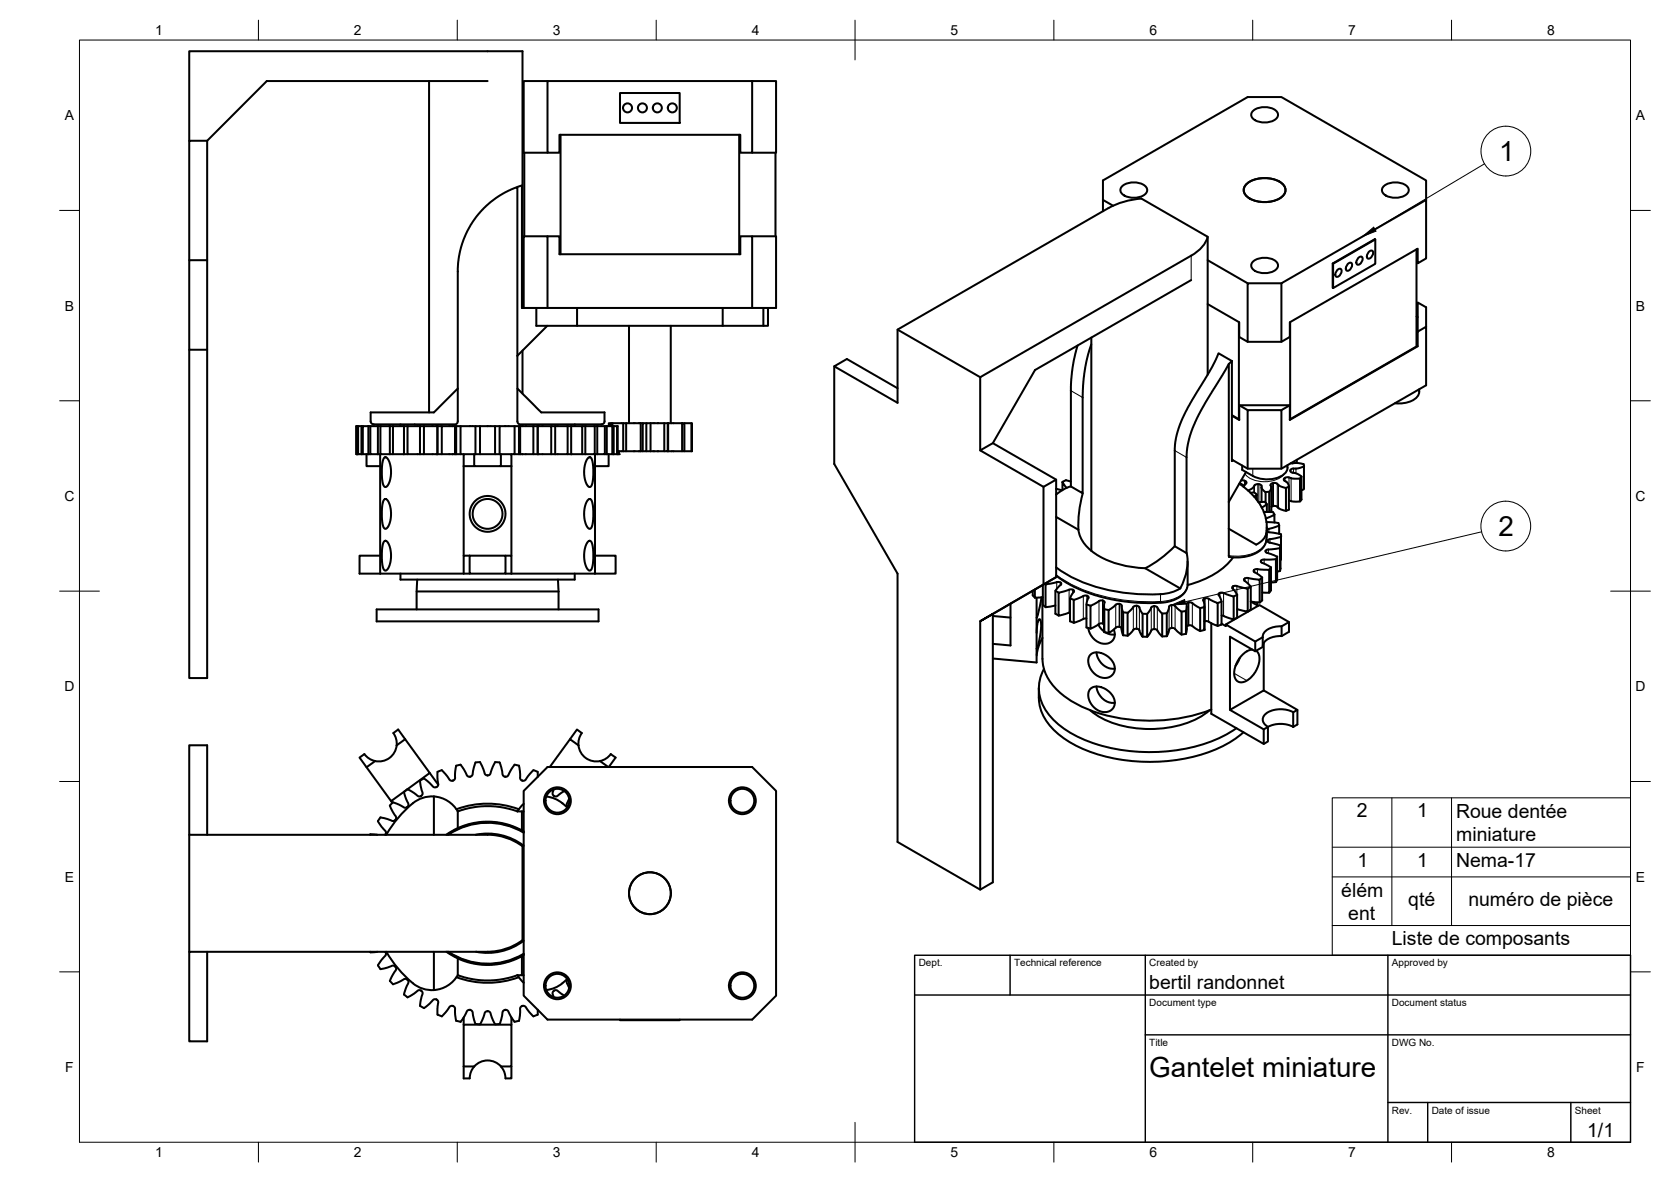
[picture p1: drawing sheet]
<svg xmlns="http://www.w3.org/2000/svg" width="420mm" height="297mm" viewBox="0 0 420 297" stroke-linecap="round" stroke-linejoin="round" font-family="sans-serif">
<!-- layer: Visible -->
<g fill="none" stroke="#000" stroke-width=".51">
<path d="M47.6 35.4v-22.5h83.8v64.5M52.1 35.4h-4.5v30M107.9 20.4v83.2M122.6 20.4h-55.5l-15 15v135h-4.5v-82.5M131.8 38.4v21M137.7 20.4h51.4v18h-3v-4.5h-45.4v4.5h-3zM137.7 20.4h-6v18h6M140.9 33.9v30M155.9 23.4h15v7.5h-15zM185.9 33.9v30M189.1 20.4h6v18h-6M195 38.4v21"/>
<path d="M315.1 27.8a4.7 4.7 0 0 1 6.1 .4 1.65 1.65 0 0 1-1.4 2.3 4.6 4.6 0 0 1-5-1 1.26 1.26 0 0 1 .3-1.7zM131.2 46.6v30.8h.5M131.2 46.6l-1.1 .4M137.7 59.4h3v4.5h45.4v-4.5h3v18M189.1 59.4h6v18h-63.4M277.3 50.2l2.6 1.5M282.2 46.8a4.7 4.7 0 0 1 6.1 .3 1.65 1.65 0 0 1-1.4 2.3 4.6 4.6 0 0 1-5-1 1.26 1.26 0 0 1 .3-1.6zM287 49.9l16.7 9.6v34.7M287 49.9a20.7 20.7 0 0 0-8.3 2.4l-53 30.5v18.4l-15.9-9.1 3.1-1.9 12.8 7.4M303.7 59.5a8.1 8.1 0 0 1-4.2 4.7l-53 30.6v18.4M313.6 46.1a7.8 7.8 0 0 1 8.8 0 2.15 2.15 0 0 1 .8 2.1 2.15 2.15 0 0 1-1.5 1.7 8 8 0 0 1-8.1-.5 2.02 2.02 0 0 1 0-3.3zM348 46.8a4.7 4.7 0 0 1 6 .3 1.65 1.65 0 0 1-1.4 2.3 4.6 4.6 0 0 1-4.9-1 1.26 1.26 0 0 1 .3-1.6z"/>
<path d="M358.6 50.2v-4.9l-36.4-20.9h-8.5l-36.4 20.9v7.8M52.1 65.4h-4.5v22.5h4.5M131.7 77.4v-18h6v18M134.9 77.4v4.5h58.2v-4.5M145.1 77.4v4.5M181.7 77.4v4.5M191.9 77.4v4.5M299.5 70.4l-39.3 22.6-10.6 18.4 16 9.1v24.5l-16 9.3v67.4l-3.1 1.9-20.8-12v-67.4l-15.9-27.6v-24.5M303.7 65.4l10 5.8M315.1 65.7a4.7 4.7 0 0 1 6.1 .4 1.65 1.65 0 0 1-1.4 2.3 4.6 4.6 0 0 1-5-1.1 1.26 1.26 0 0 1 .3-1.6zM322.2 71.2l36.4-21v14.7l-2.1 1.3v-3.7l-32.2 18.5v3.7l-2.1 1.2zM322.2 71.2h-8.5v14.7l-2.1-1.2v-3.7l-7.9-4.6"/>
<path d="M335.1 66.2l.1 6.2zM335.1 66.2l10.7-6-10.6 6.1M336.2 67.9l.3-.3h.6a1.32 1.32 0 0 1-1.1 1.9 1.14 1.14 0 0 1 .2-1.6zM338.9 66.4l.3-.3h.6a1.32 1.32 0 0 1-1.2 1.9 1.14 1.14 0 0 1 .3-1.6zM341.5 64.8l.3-.2 .6-.1a1.32 1.32 0 0 1-1.1 2 1.14 1.14 0 0 1 .2-1.7zM344.2 63.3l.3-.2 .5-.1a1.32 1.32 0 0 1-1.1 2 1.14 1.14 0 0 1 .3-1.7zM345.8 60.2v6.1l-10.6 6.1M356.2 62.7v24.4l-31.9 18.3M356.2 79.5l.3 .2M115.1 97.6l-6 6h-15.9v2.3a.75 .75 0 0 0 .7 .7M130.1 89.4v8.2l6 6h15.9v2.3a.72 .72 0 0 1-.7 .7M130.1 97.6v8.3a.76 .76 0 0 0 .7 .7h20.5"/>
<path d="M130.1 89.4v-42.4l-3 1.3-2.3 1.4-2.3 1.8-1.7 1.7-1.8 2.4-1.5 2.4-.9 2.2-.8 2.5-.7 4.7v38.5a.76 .76 0 0 1-.7 .7h-20.5M131.4 88.1v10.8M137.6 81.9l-7.5 7.5M158.2 81.9v24.4M168.7 81.9v24.4M225.7 82.8l20.8 12M274.4 86.5l-1.2 4.2-.9 6.1-.1 27.2-2.9-1.8v-25.6l.4-4.2 1.3-5.6M274.4 84.8v53.7M309 91.5v48.3l.1 .2 1.1 .1h1.4l2.1-.3 1.9-.7 1.8-1.3a4.4 4.4 0 0 0 1.1-3.5v-1.8M309 91.5l-7.5 12.5-1.6 3.6-1.2 3.7-.4 3.5v24.2M309.8 90.7l-3.4-1.9-1.9 3.9-6.3 10.7-1.5 3.2-.8 2.7-.5 3.4v24.6l2.9 1.7M309.8 90.7v25.2l.3-.2"/>
<path d="M309.8 90.7l-.8 .8M311.5 80.9v24.5M313.7 85.9h8.5M324.4 80.9v24.5M356.8 97.8a2.91 2.91 0 0 1-2.3 3.1l-1.8 .4h-1.9M358.6 82.1v-4.9l-2.1-1.2v7.3M89.6 107.1v7M89.9 107.1h-.3v7h.3M89.9 107.1v7M89.9 107.1h.1M89.9 114.1h.1M90.9 107.1h-.9v7h.9"/>
<path d="M90.9 107.1v7M90.9 107.1h.3M90.9 114.1h.3M92.2 114.1v3h3.4M92.6 107.1h-1.4v7h1.4M92.6 107.1v7M92.6 107.1h.5M92.6 114.1h.5M95 107.1h-1.9v7h1.9M95 107.1v7M95 107.1h.7M95 114.1h.7"/>
<path d="M95.6 114.1v30.1M96.5 115.1l.5-.2 .6 .5 .5 1.3 .2 1.5-.1 1.7-.2 1.1-.4 .9-.6 .5-.3-.1-.3-.4-.4-2 .1-3zM98 107.1h-2.3v7h2.3M98 107.1v7M98 107.1h.8M98 114.1h.8M100.7 106.6v.5M101.6 107.1h-2.8v7h2.8M101.6 107.1v7M101.6 107.1h.9M101.6 114.1h.9M105.6 107.1h-3.1v7h3.1"/>
<path d="M105.6 107.1v7M105.6 107.1h1M105.6 114.1h1M110 107.1h-3.4v7h3.4M110 107.1v7M110 107.1h1.1M110 114.1h1.1M114.4 107.1h-3.3v7h3.3M114.4 107.1h.3v7h-.3M114.4 107.1v7M114.7 107.1h1.1M114.7 114.1h1.1"/>
<path d="M116.6 114.1h-.8v-7h3.7v7M116.6 117.1h2.6M116.6 117.1v22.5M119.2 114.1h6.7v3h-6.7zM119.2 114.1h-2.6v3M119.5 107.1h1.2M120.7 114.1v-7h3.8v7M124.5 107.1h1.1M125.6 114.1v-7h3.8v7h-.8M125.9 114.1h2.7v3M125.9 117.1h2.7M128.6 117.1v22.5"/>
<path d="M129.4 107.1h1.1M129.4 114.1h1.1M130.8 107.1h3.3v7h-3.3M130.8 107.1h-.3v7h.3M130.8 107.1v7M134.1 107.1h1.1M134.1 114.1h1.1M135.2 107.1h3.4v7h-3.4M135.2 107.1v7M138.6 107.1h1M138.6 114.1h1M139.6 107.1h3.1v7h-3.1"/>
<path d="M139.6 107.1v7M142.7 107.1h.9M142.7 114.1h.9M143.6 107.1h2.8v7h-2.8M143.6 107.1v7M144.5 106.6v.5M146.4 107.1h.8M146.4 114.1h.8M147.2 107.1h2.3v7h-2.3M147.2 107.1v7M147.8 115.1l.4-.2 .5 .2 .4 2-.1 3.9-.3 1.1-.4 .3-.3-.1-.6-.8-.5-2.4 .1-2 .4-1.3zM149.5 107.1h.7"/>
<path d="M149.5 114.1h.7M149.6 114.1v30.1M150.2 107.1h1.9v7h-1.9M150.2 107.1v7M152.1 107.1h.5M152.1 114.1h.5M152.6 107.1h1.4v7h-1.4M152.6 107.1v7M153 114.1v3h-3.4M153.6 106.3h-.5v.8M154 106.3h-.4v.8M154 114.1h.3"/>
<path d="M154.3 107.1h.9v7h-.9M154.3 107.1v7M155.2 107.1h.1v7M155.2 114.1h.1M155.3 114.1h.3v-.7v.7M155.3 113.4h1.4M156.7 106.3h-2.7v.8h.3M157.4 113.4h3.7M157.4 106.3h-.7v7.1M161.1 106.3h-3.7v7.1h-.7M161.1 106.3h.5M161.1 106.3v7.1"/>
<path d="M162.5 113.4h1.1M162.5 106.3h-.9v7.1h-.5M163.6 106.3h3.4M163.6 106.3h-1.1v7.1h-.9M163.6 106.3v7.1M167.9 106.3h-.9v7.1h-3.4M167.9 113.4h.1M168 113.4h3.5M168 106.3h3.5M168 106.3l-.1 7.1h-.9M168 106.3v7.1M171.5 106.3h.6v7.1h-.6z"/>
<path d="M172.1 113.4h1.9v-7.1h-.1v7.1M172.1 106.3h1.8M249.6 111.4l-3.1 1.8 15.9 9.2 3.2-1.9M309.8 104.5l1.8 1v-3.7h12.7v3.7l32.2-18.5v-3.7l2.1-1.2v14.7l-36.4 21h-8.5l-3.9-2.3M309.8 104.3l1.7 1.1M311.5 105.4h.1M311.6 101.8l2.1 1.3M312.3 117v1.1a12.2 12.2 0 0 0 4.6 2.2 6.7 6.7 0 0 0 6.6-1.8l.2-1M313.3 118.6l-4.3 7.5M313.7 117.8v-14.7h8.5v14.7M323.7 116.9v.6M324.3 101.8l-2.1 1.3"/>
<path d="M324.5 118.3v.2l.5 .3M324.5 118.3v-.2a1.18 1.18 0 0 1 1.4-.3l2-.6v5.7l-.7 .3M324.5 116.4l1.6-.1 1.7 .3M325 118.8l1.3 .3 .9 .6v5.8l-.3 .5M326.1 115.6v.7M327.3 119.7l-.4 .5M327.8 116.6l.1 .6M95.6 139.6h-5.2v4.6h5.2M96.6 125.5h.6l.5 .6 .5 1.4 .1 1.2-.1 1.7-.2 1.1-.4 .9-.6 .5-.3-.1-.3-.4-.4-2 .1-3zM96.6 136h.6l.5 .6 .5 1.4 .1 1.2-.1 1.7-.2 1.1-.4 .9-.6 .5-.3-.1-.3-.4-.4-2 .1-3zM118.1 139.6h9v4.6h-9zM118.1 139.6h-1.5v4.6"/>
<path d="M127.1 139.6h1.5v4.6M147.8 125.7l.4-.3 .5 .3 .4 1.9-.1 3.9-.3 1.1-.3 .3-.4-.1-.6-.8-.5-2.1 .1-2.3zM147.9 136.1l.5-.2 .3 .3 .4 1.9-.1 3.9-.3 1.1-.3 .3-.4-.1-.6-.8-.5-2.4 .2-2.3 .3-1zM149.6 139.6h5.2v4.6h-5.2M262.4 122.4v24.5M265.6 122.8l1.4 .4M265.6 129.9l5.5 3.2M268.2 122.6l-1.1-1.5v2.1M269.3 122.2l-1.6 .6-2.1 1.5M269.3 121l-.5-.1a1.42 1.42 0 0 0-1.6 .2M272.3 123.9a25.7 25.7 0 0 0-.9 10.2 11.4 11.4 0 0 0 6.9 6.6 27.1 27.1 0 0 0 9.7 2.1M295.4 137.3a29.2 29.2 0 0 1-7.4 5.5"/>
<path d="M298.4 139a13 13 0 0 1-1.6 8.9M311.6 121.6a13.7 13.7 0 0 1 6.9 11.3 4.1 4.1 0 0 1-2.6 4l-6.9-4M311.8 121.7l.3-.1 .8 .5M312.1 120.8l1.1 .1M312.8 122.1l-.1 .3M313.1 120.9l.3 .2-.1 .4M313.3 121.5l-.4 .4-.1 .5M315.3 123.7l-.9 .2M315.3 123.7l.7 .6M315.4 124.9l.6-.6v1.3M316.3 121.7a1.12 1.12 0 0 0-1.2 .8l-1.3 .8M316.3 121.7l.6 .1 .3 .3"/>
<path d="M316.4 126.2h.6a1.28 1.28 0 0 1 1.6 .5M317.2 122.5l.2 .5 .8 .7v2.6M317.2 122.1v4.1M317.2 127.6l1.3-.9v2M317.8 128.7h.8a1.5 1.5 0 0 1 1.9 .6M318.2 138.4l.5-.3 3.1-.4v5.8l-.7 .1M318.2 138.4l.2 .5 2.7 1v5.8M318.3 130.3l2.1-1v2M318.4 131.2l3 .2M318.5 133.4l.3-.4 2.8-.9v2M318.6 133.3l.4 .5 3.1 .4M318.7 135.9l.4 .4 2.9 .8v5.8"/>
<path d="M318.7 135.9l.3-.3 3.1-.7v5.8h-.1M318.7 135.9h.1M319.2 123.6h-1M319.7 122.5l-.1 6.2M321.2 139.9l-.3 .6M321.2 121.6l.7 .6 1.4 .4v5.8l-1.8-.7a1.31 1.31 0 0 0-1.8-.4M321.2 121.6a1.14 1.14 0 0 0-1.7 .4l.2 .6-.6 1v5.1M321.4 131.4l.3 .7M322 137.1l-.1 .6M322.1 134.2v.7M322.9 120.2l-.1 .4 .8 .6 .5 1v5.9l-.7 .3M322.9 120.2a1.38 1.38 0 0 1 1.8 0l2.2 .1v5.7l-1.6 .1-1.2-.3"/>
<path d="M324.1 125.7h.1M324.1 122.3l-.7 .3M94.7 153.1h55.8v3.1h-55.8zM95.6 144.2h21M100.7 144.2v1.5h43.8v-1.5M104.8 148.6h35.6M104.9 145.7l-.1 7.4M116.6 144.2h1.5M127.1 144.2h1.5M128.6 144.2h21M140.3 145.7l.1 2.9M140.4 148.6v4.5"/>
<path d="M246.5 156.1v67.5M249.6 154.8l4.5 .4M254.1 151.7v10.5l-4.5-.4M259.7 148.5v1.1l.5 .6M260.2 148.2v2l2-.1M260.6 159.1l.2-2.3 .3-.9 .3-.3 .4 1-.1 2-.4 2.6-.6 1.9-.1-.2M260.6 150.2v16.3l-11-1M261.9 150.1l-.7 3.3-.6 1.8M262.1 150.1v15.5a12.9 12.9 0 0 0 6.8 10.3 39.9 39.9 0 0 0 24.5 5l3.4-.4 3.2-.7 4.6-1.5M262.2 147v5.1M262.2 152l.7 .6M262.7 146.7l.2 .1"/>
<path d="M265.4 148.5l.8 .4M265.6 145l-19.1 11.1 3.1-1.8M265.6 142.6a39.8 39.8 0 0 0 24.3 6.8 11.6 11.6 0 0 0 6.9-1.5M266.7 146.4l.1 .1a.58 .58 0 0 1-.5 .8l-.9 1.2v5.7l.8 .5M266.7 146.4l-.7-.2-3.1 .6v5.8l2.5-.4M269.1 150.4l.9 .4M269.7 148.2l-.7-.1-2.8 .9v5.7l2.8-.8M269.8 148.2h.1M269.8 148.2l.2 .2a.66 .66 0 0 1-.4 .8l-.6 1.2v5.8l1 .3M273.2 151.9l1 .3M273.2 157.7l1 .3M273.3 149.7h-.7l-2.6 1.1v5.7l2.5-1h.7"/>
<path d="M273.3 149.7l.2 .1a.48 .48 0 0 1 0 .9l-.3 1.2v5.8M273.6 157.8l.4 1.4 .8 1.1 1.1 .9 1.7 .6 1.2-.2 1.1-.9 .4-1.2-.3-1.3M276.2 156.9l.6 1 .8 .8M277.2 150.9h-.7l-2.3 1.3v5.8l2.3-1.3h.7M277.3 156.6v.1M277.3 150.9h.1M277.3 156.7l.3 .1M277.3 150.9l.1 .1a.49 .49 0 0 1 .4 .3 .49 .49 0 0 1-.2 .5l.1 7.1-.1-6.6M277.7 153.1l1.1 .2M277.7 158.8l1.1 .3M278 158.9a3.4 3.4 0 0 0 2.3 .5M281.4 157.5l.6 .4"/>
<path d="M282 152.3v6l.4 1.4v-5.8l-.4-1.8-.5-.4-.6 .1-2.2 1.5v5.8l2.1-1.5 .6-.1M282.4 153.9l1.2 .1M282.4 159.6l1.2 .2M285.7 152.2l-.7 .2-1.5 1.6v5.8l1.6-1.6 .7-.2M285.8 152.2l.6 .2 .9 1.9v5.7l-.9-1.8-.6-.2M287.3 154.2l1.2 .1M287.3 160h1.2M288 142.8l8.8 5.1M290.2 152.3l-.7 .3-1.1 1.7v5.7l1.1-1.6 .7-.3M290.2 152.3l.7 .2 1.3 1.7v5.8l-1.3-1.7-.6-.2M290.3 152.3h-.1M293.4 154.1l-1.1 .1"/>
<path d="M293.4 159.9h-1.1M294.6 152l-.6 .3-.6 1.8v5.8l.6-1.8 .6-.3M294.7 152l.7 .2 1.7 1.5v5.8l-1.8-1.6-.6-.1M298.2 153.5l-1.1 .2M298.2 159.3l-1.1 .2M298.6 141.1v5.9l-.2 1-.8 1.2-.9 .8-2.7 1.2-1.7 .3-3.8 .1-6.9-.6-6.1-1.4-4.7-1.8a24.3 24.3 0 0 1-5.2-3.1M298.9 151.4h-.2a.58 .58 0 0 0-.3 1l-.2 1.2v5.7l.2-1.1v-5.9M298.9 157.2l-.5 .2M298.9 151.4l.8 .1 2.1 1.3v5.8l-2.1-1.4-.8-.1M302.8 152.3v6l-.1-6.8a.79 .79 0 0 1 .2-1.1 .79 .79 0 0 1 1.1 .1l2.2 1.1v5.7l-2.4-1.1-.8-.1M302.8 152.6l-1 .2M302.8 158.3l-1 .3"/>
<path d="M302.9 156.1l-.1 .1M303 156.1h-.1M304.6 156.6v22.8l13.2 7.6 1-.7v-3.6M306.7 149l-.1 .1a.38 .38 0 0 0 0 .6l.5 1.5v5.8M306.7 149h.8l2.7 .9v5.8l-3.1-1M307.1 156.7l1.1 .6v-.4M307.2 151.2l-1 .3M307.2 156.9l-1 .4M310 140.1a20 20 0 0 1-11.4 6.9M311.1 153.1l2.6 .6v-5.8l-2.9-.7-.9 .3a.57 .57 0 0 0 .4 .8l.8 1.2v5.7M311.1 149.5l-.9 .4M311.1 155.2l-.9 .4"/>
<path d="M312.9 145.4l-.1 .5 1.7 1.5v5.8l-.7 .5M312.9 145.4l.9-.2 2.9 .5v5.7l-2.2-.2 1.8 1M314.5 147.4l-.7 .5M315.3 143.3l-.1 .1a.76 .76 0 0 0 .8 .7l1.4 1v5.8l-.6 .5M315.3 143.2l.5-.2 3.3 .2v5.8l-1.7-.1M315.3 143.2v.1M316.1 151.4v.7M317.1 140.9l.1 .5 2.4 1.2v5.7l-.5 .6M317.1 140.9l.5-.3 3.2-.1v5.8l-1.2 .1M317.1 140.9h.1M317.4 145.1l-.6 .6M319.6 142.6l-.5 .6"/>
<path d="M321.2 145.6l-.3 .7M322 142.8l-.1 .7M322.2 157.4l1.9-1.1-7.4-4.3-8.5 4.9 7.4 4.3M322.2 157.4v2.5M322.2 159.8a5.1 5.1 0 0 0-4.6 2l-.1 .5M322.2 157.4a5.2 5.2 0 0 0-4.5 1.9l-.2 .8M324.1 156.3v2.5l-1.9 1.1M261.2 172.9v2.5M261.2 175.4a12.1 12.1 0 0 0 5 9.1 36 36 0 0 0 21.1 6.9 40.4 40.4 0 0 0 22.9-5.5l2.5-1.9M262.1 160.3l-1.1 2.5-.3 1.9M262.5 168.1a10.3 10.3 0 0 0 2.3 12.7 30.6 30.6 0 0 0 17 7.6 43.9 43.9 0 0 0 26.2-3.6l2.9-1.8M274.1 164.6l.8-.5 1.2-.2 1.3 .4 1.3 .8 1 1 .5 1.2 .1 1.1-.5 1-.7 .7-1.1 .3-1.4-.2-1.2-.8-1-1-.7-1.4-.1-1.3z"/>
<path d="M274.1 178.5a24.3 24.3 0 0 0 17.8 4.6 22 22 0 0 0 12.2-4.6M274.2 173.1l.9-.5h1.2l1.3 .4 1.3 .8 .9 1.1 .4 1.1v1.2l-.4 .9-.8 .6-1.2 .3-1.3-.3-1.1-.7-1.2-1.4-.5-1.2v-1.3zM275.7 163.9l.5 1.7 1.1 1.4 1.6 .9 1.4 .1M275.7 172.5l.4 1.5 1.1 1.5 1.6 1 1.5 .1M311.7 165.3l-1 2M314.9 163.2l-1 .3-1.2 .8-1.2 1.3-.6 1.2-.5 1.5-.1 1.4 .5 1.1 .7 .6h1l1.2-.5 .9-.7 1.1-1.4 .7-1.6 .3-1.3-.2-1.4-.7-1M317.5 160.1v2.5l-1.9 1.1-6.3-3.7v18.4M317.5 160.1l-1.9 1.1v2.5M317.8 161.6v11.9M325.2 179l1-.6-8.4-4.9-8.5 4.9 8.5 4.9M325.2 179v3.7M325.2 179a6.4 6.4 0 0 0-7.4 .8 1.88 1.88 0 0 0 1 2.9"/>
<path d="M326.2 178.4v3.7l-1 .6M91.6 189.5l-1.2 .9 1.8 2.4M98.9 184.2l.7 1.5 .1 1.6M98.9 184.2l1.2-.9 1.8 2.5M99.7 187.3a4.5 4.5 0 0 1-3.3 3.9 4.5 4.5 0 0 1-4.8-1.7M101.9 185.8l6.2 8.5-9.8 7-6.1-8.5 2.1-1.5M101.9 185.8l-2.2 1.5M108.1 194.3l2.1 2.9M109.7 197.8a1.11 1.11 0 0 1-1.4-.7l-.9-.9a1.04 1.04 0 0 0-1.8 0l.3 2a1.5 1.5 0 0 1 .2 1.6l-.2 .2M110 194v2a1.55 1.55 0 0 1 0 1.6l-.3 .2M110 194l.3-.2a1 1 0 0 1 1.6 .6l.6 .7a1.39 1.39 0 0 0 1.2 1.1h.2M115.8 192.2h-.3a1.03 1.03 0 0 0-1 1.4l-.1 .7a1.87 1.87 0 0 1-.2 1.7l-.3 .2"/>
<path d="M124.5 191.5l-.9 1.9a1.55 1.55 0 0 1-.7 1.4h-.5a1.14 1.14 0 0 1-.8-1.2l-.5-1.2a1.04 1.04 0 0 0-1.5-.8l-.6 1.8a1.93 1.93 0 0 1-.5 1.7l-.4 .1a1.13 1.13 0 0 1-1.1-1.1l-1.2-1.9M124.5 191.5l1.1 .1M125.6 191.6l.6 1.8a1.93 1.93 0 0 0 .5 1.7l.4 .1a1.13 1.13 0 0 0 1.1-1.1l.6-1.1a1.03 1.03 0 0 1 1.7-.6l.3 1.9a1.87 1.87 0 0 0 .2 1.7l.3 .2M134.1 193.6l-1.4 1.5a1.39 1.39 0 0 1-1.2 1.1h-.2M134.1 193.5l1.1 .5M135.2 194v1.2M137.7 192.8h51.4l6 6v51.4l-6 6h-51.4l-6-6v-51.4zM139.2 198.4a1.18 1.18 0 0 0 0 1.5l.1 .1M141.9 198.8l-1.8 1.3-.4 .1-.4-.2M143.3 185.8l1.8-2.5 1.2 .9-.7 1.5-.1 1.6M145.5 187.3l-2.2-1.5-5.1 7M145.5 187.3a4.5 4.5 0 0 0 3.3 3.9 4.5 4.5 0 0 0 4.8-1.7l1.2 .9-1.7 2.4"/>
<path d="M150.9 191.3l2.1 1.5M318.8 182.7l-1 .6v3.7M318.8 182.7a7 7 0 0 1 6.4 0M47.6 209.8v29.4M52.1 209.8v-22.5h-4.5v22.5h75a14.5 14.5 0 0 1 8.8 2.9M93.1 209.8h1.8M97 209.6l-.1 .2M98 202.5l.9 1.8a1.51 1.51 0 0 1 .7 1.5l-.3 .4a1.38 1.38 0 0 1-1.6-.3l-1.1-.3a1.02 1.02 0 0 0-1.6 .8l1.2 1.7a1.52 1.52 0 0 1 .8 1.3l-.1 .2M98 202.4l.2-.2a1.01 1.01 0 0 1 1.7-.2l.8 .4a1.32 1.32 0 0 0 1.6 .5l.1-.1M98.3 201.3l.4 .5M105.9 200l-.1 .1a1.19 1.19 0 0 1-1.4-.6l-1.1-.7a1.03 1.03 0 0 0-1.7 .2l.6 2a1.52 1.52 0 0 1 .4 1.6l-.2 .2M109.1 200.2v9.6"/>
<path d="M114.8 203.4a22.5 22.5 0 0 1 15.6 0M115.1 203.9a7.6 7.6 0 0 0-12.1-1.4 29.4 29.4 0 0 0-5.9 7.3M115.1 203.9l3.3-.9 3.3-.4 4.1 .2 4.3 1.1M115.1 203.9v4.2M115.1 208.1l-2.9 1.7M119.6 209.8a15 15 0 0 1 12.1 2.7M130.1 203.9h1.1v4.8l-3.7-1.5-2.4-.5-1.9-.2-4.1 .3-4 1.3M131.2 203.9h.5M131.2 208.7l.5 .2M131.4 212.7v23.6a14.9 14.9 0 0 1-8.8 2.9h-75v22.5h4.5v-22.5M131.7 209.1a17.9 17.9 0 0 0-19.2 .7M131.7 209.3a17.7 17.7 0 0 0-19 .5"/>
<path d="M131.7 202l-1.6 1.9M137.4 200.2a8.5 8.5 0 0 1 5.2 2.7M142.7 202.7h.1M143.1 200.7l-.2 .6a1.05 1.05 0 0 0-.2 1.4M93.1 239.2v.1l1.8-.1M96.9 239.2l.1 .1M96.9 239.3l.1 .1a1.21 1.21 0 0 1-.7 1.4l-.8 1a.87 .87 0 0 0 0 1.5l.2 .3 2-.5a1.38 1.38 0 0 1 1.6-.3l.1 .1M97.1 239.2a27.1 27.1 0 0 0 7.9 8.7 7.5 7.5 0 0 0 10.1-2.8M109.1 239.2v9.6M112.2 239.2l2.9 1.6M112.5 239.2a17.9 17.9 0 0 0 19.2 .6M112.7 239.2a17.7 17.7 0 0 0 19 .5"/>
<path d="M131.7 236.4a15 15 0 0 1-12.1 2.8M99.5 243v.1a1.22 1.22 0 0 1-.5 1.4l-1 2M102.4 246.2l-.1-.1a1.32 1.32 0 0 0-1.6 .5l-1 .4a.9 .9 0 0 1-1.5-.3l-.2-.2M102.4 246.2l.2 .2a1.21 1.21 0 0 1-.3 1.4l-.5 1.2a.89 .89 0 0 0 .5 1.5l.2 .1 1.7-1a1.39 1.39 0 0 1 1.5-.7h.2M105.9 248.9l.1 .2a1.17 1.17 0 0 1 0 1.5l-.3 1.2a.9 .9 0 0 0 .7 1.4l.2 .2 1.6-1.3a1.42 1.42 0 0 1 1.3-1l.2 .1M109.7 251.1l.2 .2a1.41 1.41 0 0 1 .1 1.6v2.1M113.8 252.8h-.1a1.22 1.22 0 0 0-1.1 1l-.9 .9a.88 .88 0 0 1-1.4 .4l-.3-.1M113.8 252.8h.1M113.9 252.8l.2 .1a1.17 1.17 0 0 1 .3 1.4l.1 1.3a.88 .88 0 0 0 1 1.1l.3 .1M114.8 245.6a22.5 22.5 0 0 0 15.6 0M115.1 240.9l4 1.3 4.1 .3 3.9-.6 1.9-.6 2.2-1v4.8h-1.1l-3.6 .9-3 .4-3.8-.2-3.1-.6-1.5-.5zM116.6 255.7v1.8"/>
<path d="M122.6 254.1h-.2a1.14 1.14 0 0 0-.8 1.3l-.5 1.2a.89 .89 0 0 1-1.2 .8h-.4l-.5-1.8a1.93 1.93 0 0 0-.5-1.7l-.4-.1a1.13 1.13 0 0 0-1.1 1.1l-1.2 1.9M122.6 254.1h.1M122.6 254.1h.1a.97 .97 0 0 1 .8 1.1l1 2.2M125.6 257.3l-1.1 .1M128.6 255.7v1.8M130.1 245.1l1.6 1.9M131.2 245.1h.5M131.3 252.8l-.2 .1a1.17 1.17 0 0 0-.3 1.4l-.1 1.3a.88 .88 0 0 1-1 1.1l-.3 .1-1.2-1.9a1.15 1.15 0 0 0-1.2-1.1h-.2a1.42 1.42 0 0 0-.6 1.6l-.6 2M131.4 252.8h.1a1.22 1.22 0 0 1 1.1 1l1.5 1.6M131.4 252.8h-.1M131.7 240l-.5 .3M135.2 255l-1.1 .4"/>
<path d="M135.2 253.8v1.2M139.3 249l-.2 .1a1.22 1.22 0 0 0 .1 1.5M139.3 249l.8-.1 1.8 1.3M142.6 246a8.7 8.7 0 0 1-5.2 2.8M142.7 246.2l-.1 .1a1.21 1.21 0 0 0 .3 1.5l.2 .5M142.7 246.2h.1M155.9 256.2v.2h15v-.2M116.6 268v-10.5h12v10.5h-2.7M116.6 268h2.6M119.3 268l-.9 1.4-.3 1.6h-1.5v-3M125.9 268l.9 1.4 .3 1.6h1.5v-3M126 268a4.5 4.5 0 0 0-6.7 0"/>
<circle cx="157.8" cy="27.1" r="1.13"/>
<circle cx="161.5" cy="27.1" r="1.13"/>
<circle cx="165.3" cy="27.1" r="1.13"/>
<circle cx="169" cy="27.1" r="1.13"/>
<circle cx="122.6" cy="129.1" r="4.5"/>
<circle cx="122.6" cy="129.1" r="3.8"/>
<circle cx="140.2" cy="201.2" r="3"/>
<circle cx="140.2" cy="201.2" r="3.4"/>
<circle cx="186.7" cy="201.2" r="3"/>
<circle cx="186.7" cy="201.2" r="3.4"/>
<circle cx="163.4" cy="224.5" r="5.3"/>
<circle cx="140.2" cy="247.7" r="3"/>
<circle cx="140.2" cy="247.7" r="3.4"/>
<circle cx="186.7" cy="247.7" r="3"/>
<circle cx="186.7" cy="247.7" r="3.4"/>
</g>
<g fill="#000">
<circle cx="89.6" cy="107.1" r=".25"/>
<circle cx="89.6" cy="114.1" r=".25"/>
<circle cx="155.6" cy="114.1" r=".25"/>
</g>
<!-- layer: Visible Narrow -->
<g fill="none" stroke="#000" stroke-width=".25">
<path d="M299.5 64.2v6.2M269.3 98.2l2.9 1.7M295.4 113.2l2.9 1.7M313 119.1a7.3 7.3 0 0 0 8.5 1.2l1.3-1.1M315 117.8v1.8M324.1 120v5.8M324.4 118.3v.1M324.5 118.1v.4M324.8 116.3v.2M325.2 117.8v1M325.9 117.8v1.1M311.9 121.1v.6"/>
<path d="M312.9 120.8v1.1M313.1 120.9v.8M315.3 122.4v1.3M315.4 122v1.8M316.3 121.7v4.3M316.5 121.7v4.5M318.2 138.4v.3M318.4 135.8v.1M318.4 134v1.9M318.4 135.8a6 6 0 0 1-5.4 3.8l-2.4 .2-1.6-.2M318.5 134.3l-.1 1.5M318.7 135.9v.1"/>
<path d="M318.9 138.1v.9M319 132.9v.9M319.3 135.5v.9M319.9 121.5v5.7M320.2 121.4v5.8M321.2 121.6v5.8M321.5 121.9v5.8M322.9 120.2v.6M323.1 120.1v.8M324.6 120.2v5.7M260.6 154.4h.4M265.6 144.4a39.8 39.8 0 0 0 24.3 6.8h1.9"/>
<path d="M265.7 146.3v1.7M266.6 146.4v.6M268.8 148.2v5.8M269.7 148.2v.8M269.8 148.2v.8M272.4 149.8v5.7M273.3 149.7v1.4M273.4 149.7v1.2M276.3 151.1v5.7M277.2 150.9v5.8M277.3 150.9v5.8M280.5 152v5.7"/>
<path d="M281.4 151.8v5.7M281.5 151.8v5.7M285 152.5v5.8M285.7 152.2v5.8M285.8 152.2v5.8M286.5 152.6v5.8M289.5 152.7v5.8M290.2 152.3v5.8M291 152.7v5.7M291.8 151.2v.3M291.8 149.3v1.9M294 152.5v5.7"/>
<path d="M294.6 152v5.8M295.5 152.3v5.8M298.6 146.9a4.4 4.4 0 0 1-3.6 3.7l-3.2 .6M298.9 151.4v5.8M298.9 151.4v5.7M299.8 151.6v5.7M302.9 150.4v5.7M303 150.4v5.7M303.9 150.5v5.7M306.7 149v.9M306.7 149v1M307.7 149v5.8"/>
<path d="M310 147.4v.6M310.1 147.3v.7M311 147.3v2.1M312.9 145.4v.6M313 145.4v.6M313.9 145.3v1.4M315.3 143.2v.5M316.2 143v1.2M317.1 140.9v.4M317.9 140.6v1.1M260.6 162.4h.4M310.3 169.2l3.2 1.8"/>
</g>
<!-- layer: BORDER -->
<g fill="none" stroke="#000" stroke-width=".25">
<path d="M20 10.1h390v276.9h-390zM65 5.1v5M115 5.1v5M165 5.1v5M215 5.1v10M265 5.1v5M315 5.1v5M365 5.1v5M15 52.9h5M410 52.9h5M15 100.7h5M410 100.7h5"/>
<path d="M15 148.6h10M405 148.6h10M15 196.4h5M410 196.4h5M15 244.2h5M410 244.2h5M65 287v5M115 287v5M165 287v5M215 282.1v9.9M265 287v5M315 287v5"/>
<path d="M365 287v5"/>
</g>
<!-- layer: TITLEBLOCK -->
<path d="M230 240.1h180v46.9h-180zM230 250h180M254 240.1v9.9M288 240.1v46.9M349 240.1v46.9M288 260.1h122M349 277.1h61M359 277.1v9.9M395 277.1v9.9" fill="none" stroke="#000" stroke-width=".36"/>
<!-- layer: Balloons -->
<g fill="none" stroke="#000" stroke-width=".25">
<path d="M373.3 41.2l-27.6 16.4M372.5 133.7l-74.5 17.5"/>
<circle cx="378.6" cy="38" r="6.3"/>
<circle cx="378.6" cy="132.2" r="6.3"/>
</g>
<path d="M342.7 59.4l2.7-2.3 .6 1zM294.6 152l3.3-1.3 .2 1.1z" fill="#000" stroke="#000" stroke-width=".25"/>
<!-- layer: Parts Lists -->
<path d="M335 200.5h75v39.6h-75zM335 212.9h75M350 200.5v32.1M365 200.5v32.1M335 232.6h75M335 220.4h75" fill="none" stroke="#000" stroke-width=".25"/>
<g font-size="7">
<text x="376.9" y="40.5">1</text>
<text x="376.7" y="134.7">2</text>
<text x="289" y="270.6">Gantelet miniature</text>
</g>
<g font-size="4.9">
<text x="341.2" y="205.4">2</text>
<text x="356.3" y="205.4">1</text>
<text x="366.1" y="205.5">Roue dentée</text>
<text x="366.2" y="211.4">miniature</text>
<text x="341.3" y="217.8">1</text>
<text x="356.3" y="217.8">1</text>
<text x="366.1" y="217.9">Nema-17</text>
<text x="337.2" y="225.3">élém</text>
<text x="354.1" y="227.8">qté</text>
<text x="369.2" y="227.8">numéro de pièce</text>
<text x="339" y="231.1">ent</text>
<text x="350" y="237.6">Liste de composants</text>
<text x="289" y="248.5">bertil randonnet</text>
<text x="399.1" y="285.7">1/1</text>
</g>
<g font-size="3.5">
<text x="39" y="8.8">1</text>
<text x="89" y="8.8">2</text>
<text x="139" y="8.8">3</text>
<text x="189" y="8.8">4</text>
<text x="239" y="8.8">5</text>
<text x="289" y="8.8">6</text>
<text x="339" y="8.8">7</text>
<text x="389" y="8.8">8</text>
<text x="16.3" y="30.2">A</text>
<text x="411.3" y="30.2">A</text>
<text x="16.3" y="78">B</text>
<text x="411.3" y="78">B</text>
<text x="16.2" y="125.9">C</text>
<text x="411.2" y="125.9">C</text>
<text x="16.2" y="173.7">D</text>
<text x="411.2" y="173.7">D</text>
<text x="16.3" y="221.6">E</text>
<text x="411.3" y="221.6">E</text>
<text x="16.4" y="269.4">F</text>
<text x="411.4" y="269.4">F</text>
<text x="39" y="290.8">1</text>
<text x="89" y="290.8">2</text>
<text x="139" y="290.8">3</text>
<text x="189" y="290.8">4</text>
<text x="239" y="290.8">5</text>
<text x="289" y="290.8">6</text>
<text x="339" y="290.8">7</text>
<text x="389" y="290.8">8</text>
</g>
<g font-size="2.5">
<text x="231" y="242.9">Dept.</text>
<text x="255" y="242.9">Technical reference</text>
<text x="289" y="242.9">Created by</text>
<text x="350" y="242.9">Approved by</text>
<text x="289" y="252.8">Document type</text>
<text x="350" y="252.8">Document status</text>
<text x="289" y="262.9">Title</text>
<text x="350" y="262.9">DWG No.</text>
<text x="350" y="279.9">Rev.</text>
<text x="360" y="279.9">Date of issue</text>
<text x="396" y="279.9">Sheet</text>
</g>
</svg>
